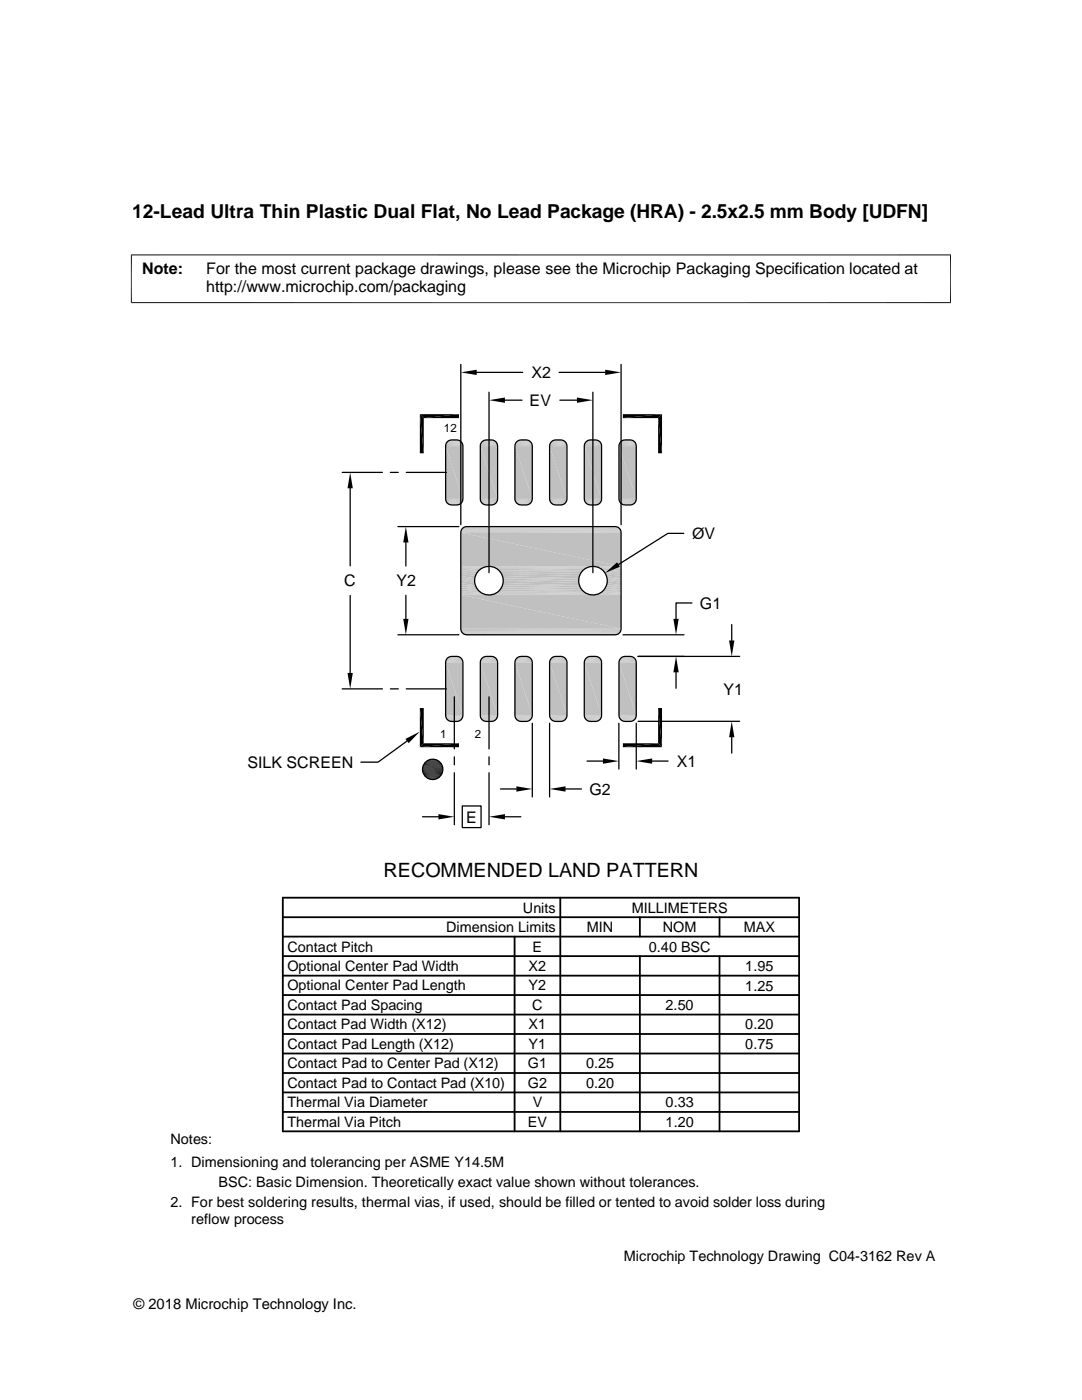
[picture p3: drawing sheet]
<svg xmlns="http://www.w3.org/2000/svg" width="216mm" height="279mm" viewBox="0 0 216 279" stroke-linecap="round" stroke-linejoin="round" font-family="sans-serif">
<g fill="#c0c0c0">
<path d="M124.5 87.8h1.5z"/>
<path d="M124.7 87.8h1.3z"/>
<path d="M117.6 87.8h1.5z"/>
<path d="M117.8 87.8h1.3z"/>
<path d="M110.6 87.8h1.6z"/>
<path d="M110.9 87.8h1.3z"/>
<path d="M103.7 87.8h1.5z"/>
<path d="M104 87.8h1.2z"/>
<path d="M96.8 87.8h1.5z"/>
<path d="M97 87.8h1.3z"/>
<path d="M89.9 87.8h1.5z"/>
<path d="M90.1 87.8h1.3z"/>
<path d="M124.2 87.9h2z"/>
<path d="M124.5 87.8l1.7 .1z"/>
<path d="M117.3 87.9h2z"/>
<path d="M117.6 87.8l1.7 .1z"/>
<path d="M110.4 87.9h2z"/>
<path d="M110.6 87.8l1.8 .1z"/>
<path d="M103.5 87.9h2z"/>
<path d="M103.7 87.8l1.8 .1z"/>
<path d="M96.6 87.9h2z"/>
<path d="M96.8 87.8l1.8 .1z"/>
<path d="M89.7 87.9h1.9z"/>
<path d="M89.9 87.8l1.7 .1z"/>
</g>
<g fill="none" stroke="#c0c0c0" stroke-width=".2">
<path d="M89.1 88.3h3.1M89.3 88.1h2.7M89.5 88h2.3M96 88.3h3.1M96.2 88.1h2.7M96.4 88h2.4M103 88.3h3M103.1 88.1h2.8M103.3 88h2.4M109.9 88.3h3M110 88.1h2.8M110.2 88h2.4"/>
<path d="M116.8 88.3h3M116.9 88.1h2.8M117.1 88h2.4M123.7 88.3h3.1M123.9 88.1h2.7M124 88h2.4"/>
</g>
<path d="M88.9 88.7h3.5M89 88.5h3.3M95.9 88.7h3.4M95.9 88.5h3.3M102.8 88.7h3.4M102.8 88.5h3.3M109.7 88.7h3.4M109.8 88.5h3.2M116.6 88.7h3.4M116.7 88.5h3.3M123.5 88.7h3.4M123.6 88.5h3.3" fill="none" stroke="#c0c0c0" stroke-width=".21"/>
<path d="M88.9 88.9h3.5M95.8 88.9h3.5M102.7 88.9h3.5M109.7 88.9h3.4M116.6 88.9h3.4M123.5 88.9h3.5" fill="none" stroke="#c0c0c0" stroke-width=".25"/>
<g fill="#c0c0c0">
<path d="M123.5 89l3.5 10.6h-3.5z"/>
<path d="M123.5 89h3.5v10.6z"/>
<path d="M116.6 89l3.4 10.6h-3.4z"/>
<path d="M116.6 89h3.4v10.6z"/>
<path d="M109.7 89l3.4 10.6h-3.4z"/>
<path d="M109.7 89h3.4v10.6z"/>
<path d="M102.7 89l3.5 10.6h-3.5z"/>
<path d="M102.7 89h3.5v10.6z"/>
<path d="M95.8 89l3.5 10.6h-3.5z"/>
<path d="M95.8 89h3.5v10.6z"/>
<path d="M88.9 89l3.5 10.6h-3.5z"/>
<path d="M88.9 89h3.5v10.6z"/>
</g>
<path d="M88.9 99.7h3.5M95.8 99.7h3.5M102.7 99.7h3.5M109.7 99.7h3.4M116.6 99.7h3.4M123.5 99.7h3.5" fill="none" stroke="#c0c0c0" stroke-width=".23"/>
<path d="M88.9 99.9h3.5M95.9 99.9h3.4M102.8 99.9h3.4M109.7 99.9h3.4M116.6 99.9h3.4M123.5 99.9h3.4M89 100.1h3.3M95.9 100.1h3.3M102.8 100.1h3.3M109.8 100.1h3.2M116.7 100.1h3.3M123.6 100.1h3.3" fill="none" stroke="#c0c0c0" stroke-width=".21"/>
<g fill="none" stroke="#c0c0c0" stroke-width=".2">
<path d="M89.1 100.3h3.1M89.3 100.5h2.7M89.5 100.6h2.3M96 100.3h3.1M96.2 100.5h2.7M96.4 100.6h2.4M103 100.3h3M103.1 100.5h2.8M103.3 100.6h2.4M109.9 100.3h3M110 100.5h2.8M110.2 100.6h2.4"/>
<path d="M116.8 100.3h3M116.9 100.5h2.8M117.1 100.6h2.4M123.7 100.3h3.1M123.9 100.5h2.7M124 100.6h2.4"/>
</g>
<g fill="#c0c0c0">
<path d="M124.2 100.7l1.8 .1z"/>
<path d="M124.2 100.7h2z"/>
<path d="M117.3 100.7l1.8 .1z"/>
<path d="M117.3 100.7h2z"/>
<path d="M110.4 100.7l1.8 .1z"/>
<path d="M110.4 100.7h2z"/>
<path d="M103.5 100.7l1.7 .1z"/>
<path d="M103.5 100.7h2z"/>
<path d="M96.6 100.7l1.7 .1z"/>
<path d="M96.6 100.7h2z"/>
<path d="M89.7 100.7l1.7 .1z"/>
<path d="M89.7 100.7h1.9z"/>
<path d="M124.5 100.8h1.3z"/>
<path d="M124.5 100.8h1.5z"/>
<path d="M117.6 100.8h1.2z"/>
<path d="M117.6 100.8h1.5z"/>
<path d="M110.6 100.8h1.3z"/>
<path d="M110.6 100.8h1.6z"/>
<path d="M103.7 100.8h1.3z"/>
<path d="M103.7 100.8h1.5z"/>
<path d="M96.8 100.8h1.3z"/>
<path d="M96.8 100.8h1.5z"/>
<path d="M89.9 100.8h1.3z"/>
<path d="M89.9 100.8h1.5z"/>
<path d="M124.5 131h1.5z"/>
<path d="M124.7 131h1.3z"/>
<path d="M117.6 131h1.5z"/>
<path d="M117.8 131h1.3z"/>
<path d="M110.6 131h1.6z"/>
<path d="M110.9 131h1.3z"/>
<path d="M103.7 131h1.5z"/>
<path d="M104 131h1.2z"/>
<path d="M96.8 131h1.5z"/>
<path d="M97 131h1.3z"/>
<path d="M89.9 131h1.5z"/>
<path d="M90.1 131h1.3z"/>
<path d="M124.2 131.1h2z"/>
<path d="M124.5 131l1.7 .1z"/>
<path d="M117.3 131.1h2z"/>
<path d="M117.6 131l1.7 .1z"/>
<path d="M110.4 131.1h2z"/>
<path d="M110.6 131l1.8 .1z"/>
<path d="M103.5 131.1h2z"/>
<path d="M103.7 131l1.8 .1z"/>
<path d="M96.6 131.1h2z"/>
<path d="M96.8 131l1.8 .1z"/>
<path d="M89.7 131.1h1.9z"/>
<path d="M89.9 131l1.7 .1z"/>
</g>
<g fill="none" stroke="#c0c0c0" stroke-width=".2">
<path d="M89.1 131.5h3.1M89.3 131.3h2.7M89.5 131.2h2.3M96 131.5h3.1M96.2 131.3h2.7M96.4 131.2h2.4M103 131.5h3M103.1 131.3h2.8M103.3 131.2h2.4M109.9 131.5h3M110 131.3h2.8M110.2 131.2h2.4"/>
<path d="M116.8 131.5h3M116.9 131.3h2.8M117.1 131.2h2.4M123.7 131.5h3.1M123.9 131.3h2.7M124 131.2h2.4"/>
</g>
<path d="M88.9 131.9h3.5M89 131.7h3.3M95.9 131.9h3.4M95.9 131.7h3.3M102.8 131.9h3.4M102.8 131.7h3.3M109.7 131.9h3.4M109.8 131.7h3.2M116.6 131.9h3.4M116.7 131.7h3.3M123.5 131.9h3.4M123.6 131.7h3.3" fill="none" stroke="#c0c0c0" stroke-width=".21"/>
<path d="M88.9 132.1h3.5M95.8 132.1h3.5M102.7 132.1h3.5M109.7 132.1h3.4M116.6 132.1h3.4M123.5 132.1h3.5" fill="none" stroke="#c0c0c0" stroke-width=".23"/>
<g fill="#c0c0c0">
<path d="M123.5 132.2l3.5 10.5h-3.5z"/>
<path d="M123.5 132.2h3.5v10.5z"/>
<path d="M116.6 132.2l3.4 10.5h-3.4z"/>
<path d="M116.6 132.2h3.4v10.5z"/>
<path d="M109.7 132.2l3.4 10.5h-3.4z"/>
<path d="M109.7 132.2h3.4v10.5z"/>
<path d="M102.7 132.2l3.5 10.5h-3.5z"/>
<path d="M102.7 132.2h3.5v10.5z"/>
<path d="M95.8 132.2l3.5 10.5h-3.5z"/>
<path d="M95.8 132.2h3.5v10.5z"/>
<path d="M88.9 132.2l3.5 10.5h-3.5z"/>
<path d="M88.9 132.2h3.5v10.5z"/>
</g>
<path d="M88.9 142.9h3.5M95.8 142.9h3.5M102.7 142.9h3.5M109.7 142.9h3.4M116.6 142.9h3.4M123.5 142.9h3.5" fill="none" stroke="#c0c0c0" stroke-width=".25"/>
<path d="M88.9 143.1h3.5M89 143.3h3.3M95.9 143.1h3.4M95.9 143.3h3.3M102.8 143.1h3.4M102.8 143.3h3.3M109.7 143.1h3.4M109.8 143.3h3.2M116.6 143.1h3.4M116.7 143.3h3.3M123.5 143.1h3.4M123.6 143.3h3.3" fill="none" stroke="#c0c0c0" stroke-width=".21"/>
<g fill="none" stroke="#c0c0c0" stroke-width=".2">
<path d="M89.1 143.5h3.1M89.3 143.7h2.7M89.5 143.8h2.3M96 143.5h3.1M96.2 143.7h2.7M96.4 143.8h2.4M103 143.5h3M103.1 143.7h2.8M103.3 143.8h2.4M109.9 143.5h3M110 143.7h2.8M110.2 143.8h2.4"/>
<path d="M116.8 143.5h3M116.9 143.7h2.8M117.1 143.8h2.4M123.7 143.5h3.1M123.9 143.7h2.7M124 143.8h2.4"/>
</g>
<g fill="#c0c0c0">
<path d="M124.2 143.9h1.8z"/>
<path d="M124.2 143.9h2z"/>
<path d="M117.3 143.9h1.8z"/>
<path d="M117.3 143.9h2z"/>
<path d="M110.4 143.9h1.8z"/>
<path d="M110.4 143.9h2z"/>
<path d="M103.5 143.9h1.7z"/>
<path d="M103.5 143.9h2z"/>
<path d="M96.6 143.9h1.7z"/>
<path d="M96.6 143.9h2z"/>
<path d="M89.7 143.9h1.7z"/>
<path d="M89.7 143.9h1.9z"/>
<path d="M124.5 143.9l1.3 .1z"/>
<path d="M124.5 143.9h1.5z"/>
<path d="M117.6 143.9l1.2 .1z"/>
<path d="M117.6 143.9h1.5z"/>
<path d="M110.6 143.9l1.3 .1z"/>
<path d="M110.6 143.9h1.6z"/>
<path d="M103.7 143.9l1.3 .1z"/>
<path d="M103.7 143.9h1.5z"/>
<path d="M96.8 143.9l1.3 .1z"/>
<path d="M96.8 143.9h1.5z"/>
<path d="M89.9 143.9l1.3 .1z"/>
<path d="M89.9 143.9h1.5z"/>
</g>
<path d="M92 105.8h31.9M92.1 105.6h31.7M92.2 105.4h31.5M92.4 105.3h31.1M92.5 105.2h30.8M92.7 105.1h30.4M92.9 105.1h30" fill="none" stroke="#c0c0c0" stroke-width=".2"/>
<path d="M91.9 106.2h32M92 106h31.9" fill="none" stroke="#c0c0c0" stroke-width=".21"/>
<g fill="#c0c0c0">
<path d="M91.9 106.3l32 6.8h-32z"/>
<path d="M91.9 106.3h32v6.8z"/>
</g>
<path d="M91.9 113.1h5.4M91.9 113.2h5M97.8 113.1h20.3M98.3 113.2h19.3M118.6 113.1h5.3M119 113.2h4.9" fill="none" stroke="#c0c0c0" stroke-width=".2"/>
<path d="M91.9 113.4h4.5M98.7 113.4h18.5M119.5 113.4h4.4" fill="none" stroke="#c0c0c0" stroke-width=".21"/>
<path d="M91.9 113.6h4.1M99.1 113.6h17.7M119.9 113.6h4" fill="none" stroke="#c0c0c0" stroke-width=".3"/>
<path d="M91.9 114h3.7M99.5 114h16.9M120.2 114h3.7" fill="none" stroke="#c0c0c0" stroke-width=".34"/>
<path d="M91.9 114.3h3.4M99.8 114.3h16.3M120.6 114.3h3.3" fill="none" stroke="#c0c0c0" stroke-width=".4"/>
<path d="M91.9 114.7h3.2M100.1 114.7h15.7M120.8 114.7h3.1" fill="none" stroke="#c0c0c0" stroke-width=".42"/>
<g fill="#c0c0c0">
<path d="M121 115l2.9 .4h-2.8z"/>
<path d="M121 115h2.9v.4z"/>
<path d="M100.3 115l15.2 .4h-15.1z"/>
<path d="M100.3 115h15.3l-.1 .4z"/>
<path d="M91.9 115l2.8 .4h-2.8z"/>
<path d="M91.9 115h3l-.2 .4z"/>
<path d="M121.1 115.4l2.8 .5h-2.7z"/>
<path d="M121.1 115.4h2.8v.5z"/>
<path d="M100.4 115.4l15.1 .5h-15.1z"/>
<path d="M100.4 115.4h15.1v.5z"/>
<path d="M91.9 115.4l2.8 .5h-2.8z"/>
<path d="M91.9 115.4h2.8v.5z"/>
<path d="M121.2 115.9l2.7 .5h-2.8z"/>
<path d="M121.2 115.9h2.7v.5z"/>
<path d="M100.4 115.9l15.1 .5h-15.1z"/>
<path d="M100.4 115.9h15.1v.5z"/>
<path d="M91.9 115.9l2.8 .5h-2.8z"/>
<path d="M91.9 115.9h2.8v.5z"/>
<path d="M121.1 116.4l2.8 .4h-2.9z"/>
<path d="M121.1 116.4h2.8v.4z"/>
<path d="M100.4 116.4l15.2 .4h-15.3z"/>
<path d="M100.4 116.4h15.1l.1 .4z"/>
<path d="M91.9 116.4l3 .4h-3z"/>
<path d="M91.9 116.4h2.8l.2 .4z"/>
</g>
<path d="M91.9 117h3.2M100.1 117h15.7M120.8 117h3.1" fill="none" stroke="#c0c0c0" stroke-width=".42"/>
<path d="M91.9 117.4h3.4M99.8 117.4h16.3M120.6 117.4h3.3" fill="none" stroke="#c0c0c0" stroke-width=".4"/>
<path d="M91.9 117.8h3.7M99.5 117.8h16.9M120.2 117.8h3.7" fill="none" stroke="#c0c0c0" stroke-width=".34"/>
<path d="M91.9 118.1h4.1M99.1 118.1h17.7M119.9 118.1h4" fill="none" stroke="#c0c0c0" stroke-width=".3"/>
<path d="M91.9 118.4h4.5M98.7 118.4h18.5M119.5 118.4h4.4" fill="none" stroke="#c0c0c0" stroke-width=".21"/>
<path d="M91.9 118.6h5M91.9 118.7h5.4M97.8 118.7h20.3M98.3 118.6h19.3M118.6 118.7h5.3M119 118.6h4.9" fill="none" stroke="#c0c0c0" stroke-width=".2"/>
<g fill="#c0c0c0">
<path d="M91.9 118.7l32 6.8h-32z"/>
<path d="M91.9 118.7h32v6.8z"/>
</g>
<path d="M91.9 125.6h32" fill="none" stroke="#c0c0c0" stroke-width=".21"/>
<g fill="none" stroke="#c0c0c0" stroke-width=".2">
<path d="M92 125.7h31.9M92 125.8h31.9M92 125.9h31.9M92 126h31.8M92.1 126.1h31.7M92.2 126.2h31.5M92.2 126.3h31.5M92.3 126.4h31.3M92.4 126.4h31.1M92.5 126.5h30.9M92.5 126.6h30.8M92.7 126.6h30.5"/>
<path d="M92.7 126.6h30.4"/>
</g>
<g fill="none" stroke="#000" stroke-width=".25">
<path d="M91.9 72.7v32M95.1 74.3h9.2M97.6 78.3v36M100.8 79.9h3.4M111.6 74.3h9.2M111.7 79.9h3.4M118.3 78.3v36M123.9 72.7v32M68.3 94.3h8M69.9 97.5v15.4M77.9 94.3h1.6M81.1 94.3h8"/>
<path d="M89.3 88.2a2.66 2.66 0 0 1 2.5-.2 1.28 1.28 0 0 1 .6 1l-.1 10.9a1.23 1.23 0 0 1-1.1 .9 1.86 1.86 0 0 1-2.1-.6l-.2-.6v-10.6zM96.2 88.2a2.63 2.63 0 0 1 2.5-.2 1.24 1.24 0 0 1 .6 1v10.6a1.23 1.23 0 0 1-1.2 1.2 1.86 1.86 0 0 1-2.1-.6l-.2-.6v-10.6zM103.1 88.2a2.63 2.63 0 0 1 2.5-.2 1.24 1.24 0 0 1 .6 1v10.6a1.23 1.23 0 0 1-1.2 1.2 1.86 1.86 0 0 1-2.1-.6l-.2-.6v-10.6zM110 88.2a2.59 2.59 0 0 1 2.5-.2 1.24 1.24 0 0 1 .6 1v10.6a1.23 1.23 0 0 1-1.2 1.2 1.85 1.85 0 0 1-2.1-.6l-.1-.6v-10.6zM116.9 88.2a2.59 2.59 0 0 1 2.5-.2 1.16 1.16 0 0 1 .6 1v10.6a1.19 1.19 0 0 1-1.2 1.2 1.81 1.81 0 0 1-2-.6l-.2-.6v-10.6zM123.9 88.2a2.59 2.59 0 0 1 2.5-.2 1.16 1.16 0 0 1 .6 1v10.6a1.19 1.19 0 0 1-1.2 1.2 1.81 1.81 0 0 1-2.1-.6l-.2-.6v-10.6zM69.9 118.9v15.4M79.4 105.1h12.2M81 108.3v4.7M81 118.8v4.7M92.3 105.5l.9-.4h29.5a1.19 1.19 0 0 1 1.2 1.2v19.2a1.19 1.19 0 0 1-1.2 1.2h-29.5a1.19 1.19 0 0 1-1.3-1.2v-19.2zM136.4 106.4h-3.1l-9.9 6.3"/>
<path d="M68.3 137.5h8M77.9 137.5h1.6M79.4 126.7h12.2M81.1 137.5h8M89.3 131.4a2.66 2.66 0 0 1 2.5-.2l.4 .4 .2 .6v10.5a1.23 1.23 0 0 1-1.2 1.3 1.86 1.86 0 0 1-2.1-.6l-.2-.7v-10.5zM90.7 139.1v10.4M96.2 131.4a2.63 2.63 0 0 1 2.5-.2 1.24 1.24 0 0 1 .6 1v10.5a1.23 1.23 0 0 1-1.2 1.3 1.86 1.86 0 0 1-2.1-.6l-.2-.7v-10.5zM97.6 139.1v10.4M103.1 131.4a2.63 2.63 0 0 1 2.5-.2 1.24 1.24 0 0 1 .6 1v10.5a1.23 1.23 0 0 1-1.2 1.3 1.86 1.86 0 0 1-2.1-.6l-.2-.7v-10.5zM110 131.4a2.59 2.59 0 0 1 2.5-.2 1.24 1.24 0 0 1 .6 1v10.5a1.23 1.23 0 0 1-1.2 1.3 1.85 1.85 0 0 1-2.1-.6l-.1-.7v-10.5zM116.9 131.4a2.59 2.59 0 0 1 2.5-.2 1.16 1.16 0 0 1 .6 1v10.5a1.19 1.19 0 0 1-1.2 1.3 1.81 1.81 0 0 1-2-.6l-.2-.7v-10.5zM123.9 131.4a2.59 2.59 0 0 1 2.5-.2 1.16 1.16 0 0 1 .6 1v10.5a1.19 1.19 0 0 1-1.2 1.3 1.81 1.81 0 0 1-2.1-.6l-.2-.7v-10.5z"/>
<path d="M124.3 126.7h12.2M127.3 131h20.3M134.9 134.2v3.2M138.1 120.3h-3.2v3.2M146 124.7v3.1M81.2 147.9l-5.8 4.2h-3.4M90.7 151v1.6M90.7 154.2v10.4M97.6 151v1.6M97.6 154.2v10.4M99.9 157.5h3.1M106.2 144.3v14.7"/>
<path d="M109.7 144.3v14.7M112.8 157.5h3.2M117.1 151.9h3.2M123.5 144.3v9.2M127 144.3v9.2M127.3 144h20.3M130.1 151.9h3.2M146 147.1v3.2M84.3 163h3.2M92.2 160.8h3.8v4.4h-3.8zM100.8 163h3.1"/>
<circle cx="97.6" cy="115.9" r="2.85"/>
<circle cx="118.3" cy="115.9" r="2.86"/>
<circle cx="86.3" cy="153.5" r="2.03"/>
</g>
<g fill="none" stroke="#000" stroke-width=".36">
<path d="M56.4 179.2h103v46.6h-103zM111.8 179.2v46.6M56.4 183h103M56.4 186.9h103M56.4 194.7h103M56.4 190.8h103M56.4 198.6h103M102.7 186.9v38.9M127.7 183v3.9M127.7 190.8v35M143.6 183v3.9M143.6 190.8v35"/>
<path d="M56.4 206.4h103M56.4 214.1h103M56.4 210.2h103M56.4 202.5h103M56.4 218h103M56.4 221.9h103"/>
</g>
<g fill="#000">
<path d="M91.9 74.3l3.2-.5v1zM97.6 79.9l3.2-.6v1.1zM115.1 79.3l3.2 .6-3.2 .5zM120.8 73.8l3.1 .5-3.1 .5zM69.9 94.3l.5 3.2h-1.1zM83.8 82.7l.8 7.8h-.8zM83.8 82.7h7.8l-7 .7zM83.8 82.7l.8 .7v7.1zM84.6 83.4l7-.7v.7zM124.3 82.7h7.8l-7.8 .7zM124.3 83.4l7.8-.7-.8 .7zM131.3 83.4l.8 7.1h-.8z"/>
<path d="M131.3 83.4l.8-.7v7.8zM81 105.1l.5 3.2h-1zM120.7 114.4l2.4-2.2 .6 .9zM69.3 134.3h1.1l-.5 3.2zM80.5 123.5h1l-.5 3.2zM134.9 131l.5 3.2h-1zM134.4 123.5h1l-.5 3.2zM145.5 127.8h1l-.5 3.2zM80.9 147.5l2.9-1.5-2.3 2.3zM83.8 141.3l.8 7-.8 .8zM83.8 141.3h.8v7zM85.3 155.3l1.9 .1z"/>
<path d="M85.5 151.7l1.8 .1zM85.5 155.4l1.5 .1zM85.5 155.4h1.7zM85.5 151.7h1.7zM85.7 151.6l1.5 .1zM85.7 155.5h1.1zM85.7 155.5h1.3zM85.7 151.6h1.3zM85.9 151.6h1.1zM85.9 155.5l.7 .1zM85.9 155.5h.9zM85.9 151.6h.9z"/>
<path d="M86.1 151.5l.7 .1zM86.1 155.6h.5zM86.1 151.5h.5zM83.8 149.1l7.8-.8v.8zM84.6 148.3h7l-7.8 .8zM103 156.9l3.2 .6-3.2 .5zM109.7 157.5l3.1-.6v1.1zM120.3 151.4l3.2 .5-3.2 .5zM127 151.9l3.1-.5v1zM131.3 141.3l.8 7.8-.8-.8zM124.3 148.3h7l-7 .8zM131.3 141.3h.8v7.8z"/>
<path d="M124.3 149.1l7-.8 .8 .8zM146 144l.5 3.1h-1zM87.5 162.5l3.2 .5-3.2 .5zM97.6 163l3.2-.5v1z"/>
</g>
<g fill="none" stroke="#000" stroke-width=".2">
<path d="M26.1 50.9h163.7M26.2 50.8v9.7M189.7 50.8v9.7M26.1 60.4h163.7M84.3 153.4h4.1M84.3 153.6h4.1M84.3 153.8h4M84.3 153.3h4M84.3 153.1h4M84.3 154h4M84.4 154.2h3.9M84.4 152.9h3.9"/>
<path d="M84.5 152.7h3.7M84.5 154.4h3.7M84.5 154.6h3.6M84.5 152.5h3.6M84.6 154.7h3.5M84.6 152.4h3.5M84.8 154.9h3.1M84.8 152.2h3.1M84.9 155h2.9M84.9 152.1h2.9M85 152h2.7M85 155.1h2.7"/>
<path d="M85.2 151.8h2.3M85.2 155.2h2.3M85.3 151.7h2M85.3 155.3h2"/>
</g>
<text font-size="3.9" x="76.5" y="175">RECOMMENDED LAND PATTERN</text>
<text font-size="3.8" x="26.4" y="43.5">12-Lead Ultra Thin Plastic Dual Flat, No Lead Package (HRA) - 2.5x2.5 mm Body [UDFN]</text>
<g font-size="3.2">
<text x="28.4" y="54.6">Note:</text>
<text x="41.1" y="58.3">http://www.microchip.com/packaging</text>
<text x="41.1" y="54.6">For the most current package drawings, please see the Microchip Packaging Specification located at</text>
<text x="106.1" y="75.5">X2</text>
<text x="105.7" y="81">EV</text>
<text x="138.1" y="107.5">ØV</text>
<text x="68.7" y="117">C</text>
<text x="79.1" y="117">Y2</text>
<text x="139.7" y="121.5">G1</text>
<text x="144.3" y="138.6">Y1</text>
<text x="49.4" y="153.2">SILK SCREEN</text>
<text x="135.1" y="153">X1</text>
<text x="117.6" y="158.6">G2</text>
<text x="93" y="164.1">E</text>
</g>
<g font-size="2.9">
<text x="104.3" y="182.1">Units</text>
<text x="126" y="182.1">MILLIMETERS</text>
<text x="57.3" y="189.9">Contact Pitch</text>
<text x="89" y="186">Dimension Limits</text>
<text x="106.3" y="189.9">E</text>
<text x="117.1" y="186">MIN</text>
<text x="129.5" y="189.9">0.40 BSC</text>
<text x="132.3" y="186">NOM</text>
<text x="148.4" y="186">MAX</text>
<text x="57.3" y="193.8">Optional Center Pad Width</text>
<text x="57.3" y="197.7">Optional Center Pad Length</text>
<text x="105.5" y="197.7">Y2</text>
<text x="105.5" y="193.8">X2</text>
<text x="148.7" y="197.7">1.25</text>
<text x="148.7" y="193.8">1.95</text>
<text x="57.3" y="201.6">Contact Pad Spacing</text>
<text x="106.2" y="201.6">C</text>
<text x="132.8" y="201.6">2.50</text>
<text x="57.3" y="209.3">Contact Pad Length (X12)</text>
<text x="57.3" y="205.4">Contact Pad Width (X12)</text>
<text x="105.5" y="209.3">Y1</text>
<text x="105.5" y="205.4">X1</text>
<text x="148.7" y="209.3">0.75</text>
<text x="148.7" y="205.4">0.20</text>
<text x="57.3" y="213.2">Contact Pad to Center Pad (X12)</text>
<text x="105.3" y="213.2">G1</text>
<text x="116.9" y="213.2">0.25</text>
<text x="57.3" y="221">Thermal Via Diameter</text>
<text x="57.3" y="217.1">Contact Pad to Contact Pad (X10)</text>
<text x="105.3" y="217.1">G2</text>
<text x="106.3" y="221">V</text>
<text x="116.9" y="217.1">0.20</text>
<text x="132.8" y="221">0.33</text>
<text x="57.3" y="224.9">Thermal Via Pitch</text>
<text x="105.3" y="224.9">EV</text>
<text x="132.8" y="224.9">1.20</text>
<text x="34" y="228.3">Notes:</text>
<text x="34" y="232.9">1. Dimensioning and tolerancing per ASME Y14.5M</text>
<text x="43.6" y="236.9">BSC: Basic Dimension. Theoretically exact value shown without tolerances.</text>
<text x="34" y="241">2. For best soldering results, thermal vias, if used, should be filled or tented to avoid solder loss during</text>
<text x="38.1" y="244.3">reflow process</text>
<text x="124.5" y="251.7">Microchip Technology Drawing C04-3162 Rev A</text>
<text x="26.6" y="261.3">© 2018 Microchip Technology Inc.</text>
</g>
<g font-size="2.3">
<text x="88.6" y="86.2">12</text>
<text x="87.8" y="147.2">1</text>
<text x="94.7" y="147.2">2</text>
</g>
</svg>
